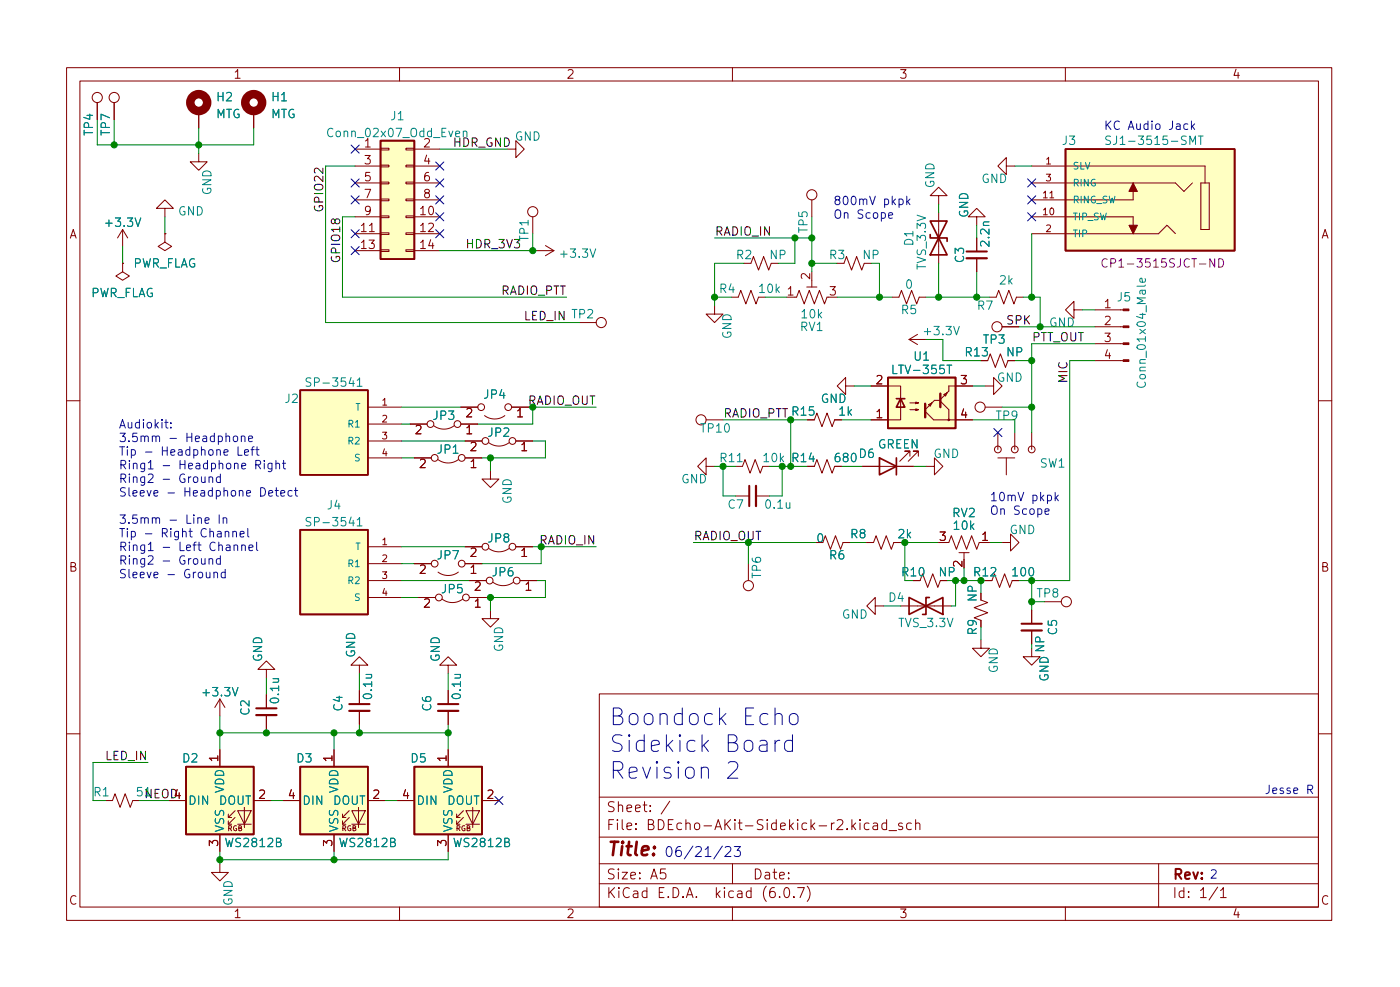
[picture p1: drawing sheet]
<svg xmlns="http://www.w3.org/2000/svg" width="210mm" height="148mm" viewBox="0 0 210 148" stroke-linecap="round" stroke-linejoin="round" font-family="sans-serif">
<g fill="none" stroke="#840000" stroke-width=".15">
<path d="M10 10.2h190v128h-190zM12 12.2h186v124h-186zM14.6 15.4v2.5M17.1 15.4v2.5M29.8 16.7v2.5M38.1 16.7v2.5M60 10.2v2M110 10.2v2M160 10.2v2M18.4 39.5v1.3l1 .6-1 .7-1-.7 1-.6M18.4 39.5h.1M18.4 34.5l-.7 1.2"/>
<path d="M18.4 34.5v2.5M18.4 34.5l.8 1.2M24.8 35.1v1.3l1 .6-1 .6-1.1-.6 1.1-.6M24.8 35.1h.1M24.8 31.3h1.2l-1.2-1.3-1.3 1.3h1.3v1.2M29.8 23v1.3h1.3l-1.3 1.3-1.2-1.3h1.2M53.3 27.5h3.8M53.3 35.1h3.8M53.3 32.5h3.8M53.3 30h3.8M53.3 24.9h3.8M53.3 37.6h3.8"/>
<path d="M53.3 22.4h3.8M57.1 37.5h1.3v.3h-1.3zM57.1 35h1.3v.2h-1.3zM57.1 32.4h1.3v.3h-1.3zM57.1 29.9h1.3v.2h-1.3zM57.1 27.3h1.3v.3h-1.3zM57.1 24.8h1.3v.3h-1.3zM57.1 22.3h1.3v.2h-1.3zM61 37.5h1.2v.3h-1.2zM61 35h1.2v.2h-1.2zM61 32.4h1.2v.3h-1.2zM61 29.9h1.2v.2h-1.2z"/>
<path d="M61 27.3h1.2v.3h-1.2zM61 24.8h1.2v.3h-1.2zM61 22.3h1.2v.2h-1.2zM62.2 27.5h3.8M62.2 35.1h3.8M62.2 32.5h3.8M62.2 30h3.8M62.2 24.9h3.8M62.2 37.6h3.8M62.2 22.4h3.8M76.2 22.4h1.3v-1.3l1.2 1.3-1.2 1.3v-1.3M80 32.5v2.6"/>
<path d="M80.6 37.6h2.6M81.9 36.9l1.3 .7M83.2 37.6l-1.3 .8M111.8 39.5h1l.4-1 .7 2 .8-2 .7 2 .4-1h1M121.9 30v2.5M126.7 39.5l.4-1 .8 2 .8-2 .7 2 .4-1h1M141 29.4h1.2l-1.2-1.3-1.3 1.3h1.3v1.2M141 31.9v7.6M146.7 32.5h1.3l-1.3-1.2-1.3 1.2h1.3v1.3M146.7 35.7v2.1M146.7 38.8v2M151.1 24.9v-1.2l-1.2 1.2 1.2 1.3v-1.3h1.3"/>
<path d="M154.9 27.5h21.6l1.3 1.2 1.3-1.2M154.9 24.9h26.1v2.6M154.9 35.1h19.1l1.3-1.3 1.2 1.3M154.9 32.5h15.3v2.6M170.2 27.5v2.5h-15.3M180.3 27.5h1.3v7h-1.3zM107.3 45.9v1.3h1.3l-1.3 1.2-1.3-1.2h1.3M109.9 44.6h1l.4-1 .7 2 .8-2 .7 2 .4-1M119.4 44.6h.2l.4-1 .8 2 .7-2 .8 2 .8-2 .7 2 .4-1M121.2 43.1h1.5M121.9 42.1v1M127 57.9v-1.2l-1.3 1.2 1.3 1.3v-1.3h1.3"/>
<path d="M130.8 57.9h4.5v2M134 44.6h1l.4-1 .7 2 .8-2 .8 2 .3-1h1.1M135.3 59.7v3.3h-4.5M136.5 51l1.3 .7M136.5 51h2.6M137.8 50.2l-1.3 .8M141.7 59.2l.5-.2-.2 .5zM146 57.9h-3.5v.8l-1.3 1.3M148 57.9h1.2v-1.2l1.3 1.2-1.3 1.3v-1.3M148.3 54.1l.4-1 .8 2.1 .7-2.1 .8 2.1 .4-1.1h1M148.6 44.6h1l.4-1 .7 2 .8-2 .8 2 .4-1h1M150.5 49.1h2.5"/>
<path d="M161.3 46.5v-1.3l-1.3 1.3 1.3 1.3v-1.3h1.3M164.5 54.1h4.2M164.5 49.1h4.2M164.5 51.6h4.2M164.5 46.5h4.2M10 60.2h2M55.2 68.7h5.1M55.2 61.1h5.1M55.2 66.2h5.1M55.2 63.7h5.1M61.6 63.7h2.5M62.2 68.7h2.6"/>
<path d="M65.1 63.9a2.54 2.54 0 0 0 3.1 0M65.8 69a2.54 2.54 0 0 0 3 0M69.2 61.1h2.6M69.2 63.7h2.6M69.8 68.7h2.6M69.8 66.2h2.6M72.8 62.4a2.54 2.54 0 0 0 3 0M73.4 66.5a2.54 2.54 0 0 0 3.1 0M73.7 70.6v1.3h1.2l-1.2 1.3-1.3-1.3h1.3M76.8 61.1h2.6M77.5 66.2h2.5M106 70v-1.3l-1.2 1.3 1.2 1.3v-1.3h1.3"/>
<path d="M106 63h2.6M110.5 70h1l.4-1 .7 2 .8-2 .8 2 .4-1M110.5 74.5h2M113.5 74.5h2.1M121.3 70h1l.4-1 .7 2 .8-2 .8 2 .3-1M122.3 63l.4-1 .7 2 .8-2 .8 2 .3-1h1.1M129.5 70h7.7M136.7 68.5v-.8h-.8h.8l-1.6 1.5M136.7 60.5h1.2l-.4-.1v.2l.4-.1M136.7 61.5h1.2l-.4-.1v.2l.4-.1M137.9 68.5v-.8h-.7h.7l-1.5 1.5M138.9 61.8l1.3 1.2h5.8"/>
<path d="M139.1 70h1.2v-1.3l1.3 1.3-1.3 1.3v-1.3M139.4 60.7l.6-.2-.3 .5zM141.2 60.1h-.9l-1.4 1.4M141.2 60.2l1.3 1.3v1.5M148 61.1h2.5M149.9 68.7h2.5M149.9 64.9v2.6M151.1 68.7v2.6M152.4 64.9v2.6M154.9 64.9v2.6M198 60.2h2M54 99.9h1.2l-1.2-1.3-1.3 1.3h1.3v1.2"/>
<path d="M55.2 87.2h5.1M55.2 82.1h5.1M55.2 84.6h5.1M55.2 89.7h5.1M62.2 84.6h2.6M62.9 89.7h2.5M65.8 85.9a2.54 2.54 0 0 0 3 0M66.4 89.9a2.54 2.54 0 0 0 3.1 0M67.3 99.9h1.3l-1.3-1.3-1.3 1.3h1.3v1.2M69.8 82.1h2.6M69.8 84.6h2.6M70.5 87.2h2.5"/>
<path d="M70.5 89.7h2.5M73.4 82.3a2.54 2.54 0 0 0 3.1 0M73.7 91.6v1.3h1.2l-1.2 1.2-1.3-1.2h1.3M74 87.4a2.54 2.54 0 0 0 3.1 0M77.5 82.1h2.5M78.1 87.2h2.5M112.4 84.6v2.6M123.6 81.4l.4-1 .7 2.1 .8-2.1 .7 2.1 .4-1.1h1M130.2 81.4h1l.4-1 .7 2.1 .8-2.1 .8 2.1 .3-1.1h1.1M131.4 91v-1.3l-1.2 1.3 1.2 1.2v-1.2h1.3M135.3 91h7.6M138.2 87.2l.4-1.1 .7 2.1 .8-2.1 .7 2.1 .4-1h1"/>
<path d="M142.5 81.4l.4-1 .7 2.1 .8-2.1 .8 2.1 .7-2.1 .8 2.1 .4-1.1M144 83h1.5M144.8 83v1M147.3 89.1v1l1 .4-2 .7 2 .8-2 .7 1 .4M147.3 96v1.3h1.3l-1.3 1.3-1.3-1.3h1.3M148 87.2h1l.4-1.1 .7 2.1 .8-2.1 .7 2.1 .4-1M150.5 81.4h1.3v-1.2l1.2 1.2-1.2 1.3v-1.3M154.9 97.3v1.3h1.3l-1.3 1.3-1.2-1.3h1.2M154.9 91.6v2M154.9 94.6v2.1M10 110.2h2M33 104.9v2.6"/>
<path d="M33 112.6v2.5M33 104.9l-.7 1.3M33 104.9l.8 1.3M40 100.5h1.3l-1.3-1.3-1.3 1.3h1.3v1.3M40 104.3v2M40 107.3v2.1M50.2 112.6v2.5M54 103.7v2M54 106.7v2M67.3 103.7v2M67.3 106.7v2M67.3 112.6v2.5"/>
<path d="M90 104.2h108v32h-108zM90 119.7h108M198 110.2h2M15.9 120.2h1l.4-1 .7 2 .8-2 .8 2 .3-1h1.1M25.4 120.2h2.5M33 129.7v1.3h1.3l-1.3 1.2-1.3-1.2h1.3M33 125.3v2.5M34.3 122.7h.5M35.3 122.7l-1 1v-.5M35.3 121.7l-1 1v-.5M35.7 121.7h2l-1 2zM35.7 123.7h2"/>
<path d="M36.7 121.2v3M38.1 120.2h2.5M42.5 120.2h2.6M50.2 125.3v2.5M51.4 122.7h.5M52.5 122.7l-1.1 1v-.5M52.5 121.7l-1.1 1v-.5M52.8 121.7h2.1l-1.1 2zM52.8 123.7h2.1M53.8 121.2v3M55.2 120.2h2.6M59.7 120.2h2.5"/>
<path d="M60 136.2v2M67.3 125.3v2.5M68.6 122.7h.5M69.6 122.7l-1 1v-.5M69.6 121.7l-1 1v-.5M70 121.7h2l-1 2zM70 123.7h2M71 121.2v3M72.4 120.2h2.5M90 132.7h108M90 129.7h108M90 125.7h108"/>
<path d="M99.9 130.4h-.7v.8l.2-.2 .5 .1 .1 .2-.1 .5-.2 .1h-.3l-.2-.1M100.6 120.3l-1.3 1.9M110 136.2v2M110 129.7v3M117.1 134.6v.1M117.9 133.3l.3-.1a.94 .94 0 0 1 0 1.5h-.1a1 1 0 0 1-.2-1.4zM119.2 134.6v.1M119.8 133.2h1l-.6 1.5M121.2 133a1.72 1.72 0 0 1 0 2.3M129.2 123v.2M130.5 123.6l-.4-.1-.3 .3v.5l.1 .2h.6M131.2 123.6h.5l.1 .9"/>
<path d="M131.8 123.9l-.5 .1a.29 .29 0 0 0-.2 .3 .29 .29 0 0 0 .2 .2h.5M133.2 123.6l-.5-.1-.3 .3v.5l.2 .2h.6M133.2 123v1.5M133.5 124.7h1.2M135.5 123.6l-.3-.1-.3 .3 .1 .2 .5 .1v.4h-.6M136.9 123.6l-.5-.1-.2 .3v.5l.1 .2h.6M137.5 123.7a.37 .37 0 0 1 .7 .1v.7M137.5 123v1.5M160 136.2v2M174 129.7v6.5M182.9 133.2l-1.3 1.9M183.3 133.7l.4-.5v1.5"/>
<path d="M183.3 134.7h.9"/>
<circle cx="14.6" cy="14.6" r=".76"/>
<circle cx="17.1" cy="14.6" r=".76"/>
<circle cx="80" cy="31.8" r=".76"/>
<circle cx="121.9" cy="29.2" r=".76"/>
<circle cx="90.3" cy="48.4" r=".76"/>
<circle cx="149.7" cy="49.1" r=".76"/>
<circle cx="64.6" cy="63.7" r=".51"/>
<circle cx="65.3" cy="68.7" r=".51"/>
<circle cx="68.7" cy="63.7" r=".51"/>
<circle cx="69.3" cy="68.7" r=".51"/>
<circle cx="72.3" cy="61.1" r=".51"/>
<circle cx="72.9" cy="66.2" r=".51"/>
<circle cx="76.3" cy="61.1" r=".51"/>
<circle cx="77" cy="66.2" r=".51"/>
<circle cx="105.3" cy="63" r=".76"/>
<circle cx="142.5" cy="63" r=".13"/>
<circle cx="147.2" cy="61.1" r=".76"/>
<circle cx="149.9" cy="67.5" r=".51"/>
<circle cx="152.4" cy="67.5" r=".51"/>
<circle cx="154.9" cy="67.5" r=".51"/>
<circle cx="65.3" cy="84.6" r=".51"/>
<circle cx="65.9" cy="89.7" r=".51"/>
<circle cx="69.3" cy="84.6" r=".51"/>
<circle cx="70" cy="89.7" r=".51"/>
<circle cx="72.9" cy="82.1" r=".51"/>
<circle cx="73.5" cy="87.2" r=".51"/>
<circle cx="77" cy="82.1" r=".51"/>
<circle cx="77.6" cy="87.2" r=".51"/>
<circle cx="112.4" cy="87.9" r=".76"/>
<circle cx="160.1" cy="90.3" r=".76"/>
</g>
<g fill="none" stroke="#840000" stroke-width=".25">
<path d="M57.1 21.1h5.1v17.8h-5.1zM139.7 35.2v.5h2.5v.5M139.7 33.2h2.5l-2.5 5.1h2.5zM160 22.4h25.4v15.2h-25.4zM45.1 58.6h10.1v12.7h-10.1zM133.3 56.7h10.2v7.6h-10.2zM134.6 59.9h1.3M135.3 59.9l.6 1.2h-1.3zM45.1 79.5h10.1v12.7h-10.1zM132.1 68.7l2.5 1.3-2.5 1.3zM134.6 68.7v2.6M136.5 89.7l5.1 2.5v-2.5l-5.1 2.5z"/>
<path d="M139.6 89.7h-.5v2.5h-.5M27.9 115.1h10.2v10.2h-10.2zM45.1 115.1h10.1v10.2h-10.1zM62.2 115.1h10.2v10.2h-10.2z"/>
</g>
<g fill="#ffffc2" stroke="#ffffc2" stroke-width=".15">
<path d="M133.3 56.7h10.2v7.6h-10.2z"/>
<path d="M27.9 115.1h10.2v10.2h-10.2z"/>
<path d="M160 22.4h25.4v15.2h-25.4z"/>
<path d="M57.1 21.1h5.1v17.8h-5.1z"/>
<path d="M45.1 58.6h10.1v12.7h-10.1z"/>
<path d="M45.1 79.5h10.1v12.7h-10.1z"/>
<path d="M62.2 115.1h10.2v10.2h-10.2z"/>
<path d="M45.1 115.1h10.1v10.2h-10.1z"/>
</g>
<path d="M141.2 59.1v2M138.9 60.6v2" fill="none" stroke="#840000" stroke-width=".36"/>
<g fill="none" stroke="#008484" stroke-width=".15">
<path d="M69.6 19.8l.2-.1h.3v.8M69.6 19.7v.8M166.8 20.5l-.5-.1-.2 .1v.4l.6 .2 .1 .3-.3 .3-.4-.1M180 20.4h.7M180.3 20.4v1.3M46.7 56.8l-.5-.1-.2 .1v.4l.6 .2 .1 .4-.3 .2-.4-.1M53.6 57.1l.4-.4v1.3M53.6 58h.8M142.2 54.8h.7M172 41.8v.4l-.2 .2-.6-.1v-.5h.3l.1 .6M46.7 77.7h-.5l-.2 .1v.4l.6 .2 .1 .3-.3 .2h-.4M53.6 78l.4-.3v1.2"/>
<path d="M53.6 78.9h.8"/>
</g>
<path d="M145.2 38.8h3M113.5 72.9v3.1M153.4 94.6h3.1M38.5 107.3h3M52.5 106.7h3M65.8 106.7h3" fill="none" stroke="#840000" stroke-width=".33"/>
<path d="M145.2 37.8h3M112.5 72.9v3.1M153.4 93.6h3.1M38.5 106.3h3M52.5 105.7h3M65.8 105.7h3" fill="none" stroke="#840000" stroke-width=".3"/>
<g fill="#840000" stroke="#840000" stroke-width=".15">
<path d="M168.7 54h.8v.3h-.8z"/>
<path d="M168.7 51.5h.8v.2h-.8z"/>
<path d="M168.7 48.9h.8v.3h-.8z"/>
<path d="M168.7 46.4h.8v.2h-.8z"/>
<path d="M169.5 33.8h1.3l-.6 1.3z"/>
<path d="M170.2 27.5l.6 1.2h-1.3z"/>
</g>
<path d="M166.3 39a.51 .51 0 0 0-.7-.1 .51 .51 0 0 0-.1 .7 .48 .48 0 0 0 .2 .4 .48 .48 0 0 0 .6 0M183 38.8a.64 .64 0 0 1 .8 .7 .64 .64 0 0 1-.8 .6z" fill="none" stroke="#840084" stroke-width=".15"/>
<g fill="none" stroke="#840000" stroke-width="1.3">
<circle cx="29.8" cy="15.4" r="1.27"/>
<circle cx="38.1" cy="15.4" r="1.27"/>
</g>
<g fill="none" stroke="#0000c2" stroke-width=".15">
<path d="M178.4 18.6h-.4l-.2 .2v.4l.1 .2h.5M178.9 18.2v1.2M179.1 19l.3 .4M179.4 18.6l-.5 .5M133.5 32.3l.6-.1-.1-.2-.4-.1-.1 .2v.6h.5M135 29.9h.4l.2 .2v.4l-.1 .2h-.5M136.2 29.5v1.2M136.3 30.2l.4 .5M136.7 29.9l-.5 .5M24.8 63.4h.4M24.9 63v1.1l.3 .2M25.7 64.1v.2"/>
<path d="M25.7 63.5v.1M30.3 71.6v.8h.3l.2-.1M30.8 78.1l.6-.1-.1-.2-.3-.1-.2 .2 .1 .6h.4M30.8 71.6v.8M31.4 71.7l.2-.1h.3v.8M31.4 71.6v.8M32.9 77.3v1.3M33.1 71.6h-.4l-.2 .2v.4l.1 .2h.5M33.1 71.2v1.2M33.5 77.8l.2-.1 .3 .1 .1 .8M33.5 77.7v.9M33.8 79.9l.2-.1h.3l.1 .8"/>
<path d="M33.8 79.8v.8M33.9 65.6l.2-.1h.3l.1 .8M35 79.9l.2-.1h.3v.8M35 79.8v.8M35.2 65.5h.3l.2 .2v.4l-.2 .2-.3-.1-.2-.1v-.4zM35.8 67.1v1.2h.6M36.2 65.6l.2-.1h.3l.1 .8M36.2 65.5v.8M36.7 67.9l.6-.1v-.2l-.4-.1-.2 .2 .1 .6h.5M37.2 79.3v1.1l.2 .2M37.3 65.9l.6-.1v-.3h-.4l-.2 .1 .1 .6h.5M37.7 67.5h.5"/>
<path d="M38.2 67.1l-.3 .2v1M38.4 69.8l.6-.1 .1-.2v-.3l-.2-.1h-.5v1.3M38.4 67.5h.5M38.6 67.1v1.1l.3 .1M38.7 69.8l.4 .6M39.7 69.1v.1M39.7 69.5v.9M40.4 74.1l.6-.2-.1-.2-.4-.1-.1 .2v.6h.5M40.8 69.5v1.1l-.2 .2h-.3M40.8 69.6l-.3-.1-.3 .3v.3l.2 .2h.4M41.3 73.6h.5M41.4 69.7l.2-.2 .3 .1 .1 .8"/>
<path d="M41.4 69.1v1.3M41.5 73.2v1.1l.3 .2M42.2 74.1l.6-.2-.1-.2-.4-.1-.1 .2v.6h.5M42.4 69.5h.5M42.6 69.1v1.1l.3 .2M43.9 73.7l-.4-.1-.2 .3v.3l.1 .2h.5M44.2 73.6h.5M44.4 73.2v1.1l.3 .2M157 76.8l.6-.1-.1-.3h-.4l-.1 .2v.6h.5M158.5 73.9v1.3M158.6 74.7l.3 .5M158.9 74.3l-.4 .5"/>
<path d="M30.3 83.9v.7l.3 .1 .2-.1M30.8 83.9v.8M31 85.9v.8h.3l.2-.1M31.4 84l.2-.1h.3v.8M31.4 83.9v.8M31.5 85.9v.8M32.1 86l.2-.1 .3 .1 .1 .7M32.1 85.9v.8M33.1 83.9h-.4l-.2 .2v.4l.1 .1h.5M33.1 83.4v1.3M33.8 86l-.3-.1-.3 .2v.4l.1 .2h.5M33.8 85.5v1.2"/>
<path d="M34 81.9h.5v.8M34.5 82.1l-.4 .1a.25 .25 0 0 0-.2 .2 .25 .25 0 0 0 .2 .3l.4-.1M35.2 81.9l.1-.1 .3 .1 .1 .8M35.2 81.8v.9M36.1 80.2l.6-.1-.1-.3h-.4l-.1 .1v.7h.5M36.3 81.9l.2-.1 .3 .1v.8M36.3 81.8v.9M37.4 82.2l.6-.1-.1-.2-.3-.1-.2 .2 .1 .6h.4M38.5 81.4v1.1l.2 .2M109.4 114.6l.3-.3h.6a.68 .68 0 0 1 .4 1.1l-1.4 1.4h1.5M116.4 107.4a.62 .62 0 0 1 1.1 .1v1.3M116.4 111.1v1.7"/>
<path d="M117.1 111.1a.64 .64 0 0 0-.7 .5M118.7 107.4a.68 .68 0 0 1 .6-.3 .68 .68 0 0 1 .5 .5v.7a.68 .68 0 0 1-.6 .5 .68 .68 0 0 1-.7-.5v-.7zM119 111.3l-.2-.2h-.5l-.4 .3-.1 .2v.7l.3 .4 .2 .1h.5l.2-.1M119 110.3v2.5M196.4 118.5h.6l.1-.2v-.3l-.2-.1h-.5v1.2M196.7 118.5l.4 .6M108.9 127.2l.2-.1 .5 .1a.41 .41 0 0 1 .1 .5l-.9 .9h1M110.3 127.1h.9l-.5 .6a.41 .41 0 0 1 .5 .2v.4l-.1 .2-.6 .1-.2-.2"/>
</g>
<g fill="none" stroke="#008400" stroke-width=".15">
<path d="M14.6 17.9v3.9h23.5v-2.6M17.1 17.9v3.9M29.8 19.2v3.8M18.4 37v2.5M24.8 32.5v2.6M53.3 32.5h-1.9v12.1h33.7M53.3 24.9h-4.4v23.5h38.1M66 37.6h14.6M66 22.4h10.2M80 35.1v2.5M107.3 35.7h14.6M111.8 39.5h-4.5v6.4"/>
<path d="M119.4 35.7v3.8h-2.6M121.9 39.5h3.8M121.9 32.5v8.3M130.8 39.5h1.3v5.1M141 30.6v1.3M141 39.5v5.1M146.7 33.8v1.9M152.4 24.9h2.5M154.9 35.1v9.5M107.3 44.6h2.6M114.9 44.6h3.2M125.7 44.6h8.3"/>
<path d="M128.3 57.9h2.5M139.1 44.6h9.5M141.6 51v3.1h5.7M146 57.9h2M146.7 40.8v3.8M152.4 54.1h2.5M153 49.1h11.5M153.7 44.6h2.5v4.5M162.6 46.5h1.9M164.5 51.6h-9.6v13.3M164.5 54.1h-3.8v33.1h-5.8v4.4M60.3 61.1h8.9"/>
<path d="M60.3 68.7h1.9M60.3 66.2h9.5M60.3 63.7h1.3M73.7 68.7v1.9M80 66.2h1.9v2.5h-9.5M89.5 61.1h-9.5v2.6h-8.2M107.3 70h3.2M108.6 63h10.1v7M108.6 70v4.5h1.9M121.3 70h-3.8v4.5h-1.9M126.4 63h4.4M126.4 70h3.1"/>
<path d="M137.2 70h1.9M146 63h6.4v1.9M150.5 61.1h4.4M60.3 87.2h10.2M60.3 82.1h9.5M60.3 89.7h2.6M60.3 84.6h1.9M73.7 89.7v1.9M80 82.1h9.5M80.6 87.2h1.3v2.5h-8.9M81.3 82.1v2.5h-8.9M104.1 81.4h18.5"/>
<path d="M112.4 81.4v3.2M132.7 91h2.6M135.3 81.4h5.7M135.9 81.4v5.8M142.2 87.2h5.8M143.5 87.2v3.8h-.6M144.8 85.3v1.9M147.3 87.2v1.9M147.3 94.1v1.9M148.6 81.4h1.9M154.9 96.7v.6M154.9 90.3h1.9"/>
<path d="M22.2 114.5h-8.2v5.7h1.9M33 110h34.3M33 107.5v5.1M40 101.8v2.5M40 109.4v.6M50.2 110v2.6M54 101.1v2.6M54 108.7v1.3M67.3 101.1v2.6M67.3 108.7v3.9M21 120.2h4.4M33 127.8v1.9"/>
<path d="M40.6 120.2h1.9M50.2 127.8v1.3M57.8 120.2h1.9M67.3 127.8v1.3h-34.3"/>
</g>
<g fill="none" stroke="#000084" stroke-width=".15">
<path d="M52.7 26.9l1.2 1.2M52.7 29.4l1.2 1.2M52.7 34.5l1.2 1.2M52.7 37l1.2 1.2M52.7 21.8l1.2 1.2M53.9 26.9l-1.2 1.2M53.9 29.4l-1.2 1.2M53.9 37l-1.2 1.2M53.9 34.5l-1.2 1.2M53.9 21.8l-1.2 1.2M65.4 29.4l1.2 1.2M65.4 26.9l1.2 1.2"/>
<path d="M65.4 24.3l1.2 1.2M65.4 34.5l1.2 1.2M65.4 31.9l1.2 1.3M66.6 29.4l-1.2 1.2M66.6 26.9l-1.2 1.2M66.6 24.3l-1.2 1.2M66.6 34.5l-1.2 1.2M66.6 31.9l-1.2 1.3M154.3 26.9l1.2 1.2M154.3 29.4l1.2 1.2M154.3 31.9l1.2 1.3M155.5 26.9l-1.2 1.2"/>
<path d="M155.5 29.4l-1.2 1.2M155.5 31.9l-1.2 1.3M149.3 64.3l1.2 1.2M150.5 64.3l-1.2 1.2M74.3 119.6l1.2 1.2M75.5 119.6l-1.2 1.2"/>
</g>
<g fill="#008400" stroke="#008400" stroke-width=".15">
<circle cx="108.6" cy="70" r=".46"/>
<circle cx="117.5" cy="70" r=".46"/>
<circle cx="118.7" cy="70" r=".46"/>
<circle cx="143.5" cy="87.2" r=".46"/>
<circle cx="146.7" cy="44.6" r=".46"/>
<circle cx="141" cy="44.6" r=".46"/>
<circle cx="154.9" cy="44.6" r=".46"/>
<circle cx="156.2" cy="49.1" r=".46"/>
<circle cx="154.9" cy="54.1" r=".46"/>
<circle cx="154.9" cy="61.1" r=".46"/>
<circle cx="135.9" cy="81.4" r=".46"/>
<circle cx="121.9" cy="35.7" r=".46"/>
<circle cx="119.4" cy="35.7" r=".46"/>
<circle cx="121.9" cy="39.5" r=".46"/>
<circle cx="107.3" cy="44.6" r=".46"/>
<circle cx="132.1" cy="44.6" r=".46"/>
<circle cx="147.3" cy="87.2" r=".46"/>
<circle cx="154.9" cy="87.2" r=".46"/>
<circle cx="154.9" cy="90.3" r=".46"/>
<circle cx="144.8" cy="87.2" r=".46"/>
<circle cx="73.7" cy="89.7" r=".46"/>
<circle cx="50.2" cy="129.1" r=".46"/>
<circle cx="33" cy="110" r=".46"/>
<circle cx="33" cy="129.1" r=".46"/>
<circle cx="40" cy="110" r=".46"/>
<circle cx="50.2" cy="110" r=".46"/>
<circle cx="29.8" cy="21.8" r=".46"/>
<circle cx="17.1" cy="21.8" r=".46"/>
<circle cx="80" cy="37.6" r=".46"/>
<circle cx="73.7" cy="68.7" r=".46"/>
<circle cx="54" cy="110" r=".46"/>
<circle cx="67.3" cy="110" r=".46"/>
</g>
<g font-size="3.5" fill="#0000c2">
<text x="91.4" y="108.9">Boondock Echo</text>
<text x="91.4" y="112.9">Sidekick Board</text>
<text x="91.4" y="116.9">Revision 2</text>
</g>
<text font-size="2.8" fill="#840000" x="91" y="128.5">Title:</text>
<g font-size="2.1" fill="#840000">
<text x="91" y="124.6">File: BDEcho-AKit-Sidekick-r2.kicad_sch</text>
<text x="91" y="121.9">Sheet: /</text>
<text x="91" y="134.8">KiCad E.D.A. kicad (6.0.7)</text>
<text x="91" y="132">Size: A5</text>
<text x="113" y="132">Date:</text>
<text x="176" y="132">Rev:</text>
<text x="176" y="134.8">Id: 1/1</text>
</g>
<text font-size="2.1" fill="#0000c2" x="99.7" y="128.7">06/21/23</text>
<g font-size="1.8" fill="#840000">
<text x="35" y="11.8">1</text>
<text x="85" y="11.8">2</text>
<text x="135" y="11.8">3</text>
<text x="185" y="11.8">4</text>
<text x="54.8" y="22.1">1</text>
<text x="63.6" y="22.1">2</text>
<text x="54.8" y="24.7">3</text>
<text x="54.8" y="27.2">5</text>
<text x="54.8" y="29.8">7</text>
<text x="63.6" y="24.7">4</text>
<text x="63.6" y="27.2">6</text>
<text x="63.6" y="29.8">8</text>
<text x="10.3" y="35.8">A</text>
<text x="54.3" y="34.8">11</text>
<text x="54.8" y="32.3">9</text>
<text x="63.2" y="32.3">10</text>
<text x="63.2" y="34.8">12</text>
<text x="198.4" y="35.8">A</text>
<text x="54.3" y="37.4">13</text>
<text x="63.2" y="37.4">14</text>
<text x="121.7" y="41.9" transform="rotate(-90 121.7 41.9)">2</text>
<text x="118.3" y="44.4">1</text>
<text x="124.6" y="44.4">3</text>
<text x="165.9" y="46.3">1</text>
<text x="145.1" y="53.5">R13</text>
<text x="165.9" y="48.8">2</text>
<text x="165.9" y="51.3">3</text>
<text x="165.9" y="53.9">4</text>
<text x="131.6" y="57.7">2</text>
<text x="144.3" y="57.7">3</text>
<text x="62.4" y="65.2">2</text>
<text x="70" y="62.6">2</text>
<text x="70" y="65.2">1</text>
<text x="77.6" y="62.6">1</text>
<text x="119" y="62.4">R15</text>
<text x="131.6" y="62.8">1</text>
<text x="144.3" y="62.8">4</text>
<text x="63" y="70.3">2</text>
<text x="70.6" y="67.7">2</text>
<text x="70.6" y="70.3">1</text>
<text x="78.2" y="67.7">1</text>
<text x="125.5" y="69.4">680</text>
<text x="70.6" y="83.6">2</text>
<text x="78.2" y="83.6">1</text>
<text x="122.7" y="81.4">0</text>
<text x="141.1" y="81.2">3</text>
<text x="147.5" y="81.2">1</text>
<text x="10.3" y="85.8">B</text>
<text x="63" y="86.1">2</text>
<text x="70.6" y="86.1">1</text>
<text x="71.3" y="88.7">2</text>
<text x="78.9" y="88.7">1</text>
<text x="135.5" y="86.5">R10</text>
<text x="144.5" y="85.1" transform="rotate(-90 144.5 85.1)">2</text>
<text x="152.2" y="86.5">100</text>
<text x="198.4" y="85.8">B</text>
<text x="63.6" y="91.2">2</text>
<text x="71.3" y="91.2">1</text>
<text x="146.7" y="95.3" transform="rotate(-90 146.7 95.3)">R9</text>
<text x="26.2" y="119.9">4</text>
<text x="32.8" y="114.3" transform="rotate(-90 32.8 114.3)">1</text>
<text x="38.9" y="119.9">2</text>
<text x="43.3" y="119.9">4</text>
<text x="49.9" y="114.3" transform="rotate(-90 49.9 114.3)">1</text>
<text x="56" y="119.9">2</text>
<text x="60.5" y="119.9">4</text>
<text x="67.1" y="114.3" transform="rotate(-90 67.1 114.3)">1</text>
<text x="73.2" y="119.9">2</text>
<text x="32.8" y="127" transform="rotate(-90 32.8 127)">3</text>
<text x="49.9" y="127" transform="rotate(-90 49.9 127)">3</text>
<text x="67.1" y="127" transform="rotate(-90 67.1 127)">3</text>
<text x="10.3" y="135.8">C</text>
<text x="35" y="137.8">1</text>
<text x="85" y="137.8">2</text>
<text x="135" y="137.8">3</text>
<text x="185" y="137.8">4</text>
<text x="198.4" y="135.8">C</text>
</g>
<g font-size="1.8" fill="#008484">
<text x="32.3" y="17.7">MTG</text>
<text x="32.6" y="15.2">H2</text>
<text x="40.6" y="17.7">MTG</text>
<text x="40.9" y="15.2">H1</text>
<text x="14" y="20.3" transform="rotate(-90 14 20.3)">TP4</text>
<text x="16.5" y="20.3" transform="rotate(-90 16.5 20.3)">TP7</text>
<text x="49.6" y="20.6">Conn_02x07_Odd_Even</text>
<text x="58.7" y="18.1">J1</text>
<text x="77.3" y="21.1">GND</text>
<text x="159.6" y="21.8">J3</text>
<text x="167.3" y="21.8">SJ1-3515-SMT</text>
<text x="31.7" y="29.3" transform="rotate(-90 31.7 29.3)">GND</text>
<text x="140.3" y="28.3" transform="rotate(-90 140.3 28.3)">GND</text>
<text x="147.4" y="27.5">GND</text>
<text x="16.1" y="34.1">+3.3V</text>
<text x="26.7" y="32.3">GND</text>
<text x="121.3" y="34.9" transform="rotate(-90 121.3 34.9)">TP5</text>
<text x="145.4" y="32.7" transform="rotate(-90 145.4 32.7)">GND</text>
<text x="19.8" y="40.2">PWR_FLAG</text>
<text x="79.4" y="36.2" transform="rotate(-90 79.4 36.2)">TP1</text>
<text x="84.4" y="38.7">+3.3V</text>
<text x="110.6" y="38.9">R2</text>
<text x="115.6" y="38.9">NP</text>
<text x="124.6" y="38.9">R3</text>
<text x="129.6" y="38.9">NP</text>
<text x="137.2" y="36.9" transform="rotate(-90 137.2 36.9)">D1</text>
<text x="139.1" y="40.4" transform="rotate(-90 139.1 40.4)">TVS_3.3V</text>
<text x="144.8" y="39.4" transform="rotate(-90 144.8 39.4)">C3</text>
<text x="148.6" y="36.9" transform="rotate(-90 148.6 36.9)">2.2n</text>
<text x="13.5" y="44.6">PWR_FLAG</text>
<text x="108.1" y="44">R4</text>
<text x="114.1" y="44">10k</text>
<text x="120.4" y="47.8">10k</text>
<text x="135.4" y="47.2">R5</text>
<text x="136" y="43.3">0</text>
<text x="146.8" y="46.5">R7</text>
<text x="150.1" y="42.7">2k</text>
<text x="167.8" y="45.2">J5</text>
<text x="109.9" y="50.9" transform="rotate(-90 109.9 50.9)">GND</text>
<text x="120.2" y="49.7">RV1</text>
<text x="147.7" y="51.6">TP3</text>
<text x="151.2" y="53.5">NP</text>
<text x="157.5" y="49.1">GND</text>
<text x="46.7" y="58.1">SP-3541</text>
<text x="72.7" y="59.9">JP4</text>
<text x="134.4" y="56.1">LTV-355T</text>
<text x="137.3" y="54.1">U1</text>
<text x="149.7" y="57.3">GND</text>
<text x="172.1" y="57.6" transform="rotate(-90 172.1 57.6)">Conn_01x04_Male</text>
<text x="42.8" y="60.5">J2</text>
<text x="65.1" y="63">JP3</text>
<text x="73.4" y="65.6">JP2</text>
<text x="105.3" y="64.9">TP10</text>
<text x="123.2" y="60.5">GND</text>
<text x="126" y="62.4">1k</text>
<text x="149.6" y="63">TP9</text>
<text x="65.7" y="68.1">JP1</text>
<text x="108.2" y="69.4">R11</text>
<text x="119" y="69.4">R14</text>
<text x="129" y="68.7">D6</text>
<text x="131.8" y="67.3">GREEN</text>
<text x="140.2" y="68.7">GND</text>
<text x="156.2" y="70.2">SW1</text>
<text x="49.2" y="76.5">J4</text>
<text x="76.8" y="75.7" transform="rotate(-90 76.8 75.7)">GND</text>
<text x="102.3" y="72.6">GND</text>
<text x="109.4" y="76.4">C7</text>
<text x="115.1" y="76.4">0.1u</text>
<text x="143.1" y="77.6">RV2</text>
<text x="46.7" y="79">SP-3541</text>
<text x="65.7" y="84">JP7</text>
<text x="73.4" y="81.4">JP8</text>
<text x="124.6" y="84">R6</text>
<text x="127.8" y="80.8">R8</text>
<text x="134.9" y="80.8">2k</text>
<text x="143.3" y="79.5">10k</text>
<text x="151.6" y="80.2">GND</text>
<text x="66.4" y="89.1">JP5</text>
<text x="74" y="86.5">JP6</text>
<text x="114.3" y="86.8" transform="rotate(-90 114.3 86.8)">TP6</text>
<text x="141" y="86.5">NP</text>
<text x="146.3" y="86.5">R12</text>
<text x="155.8" y="89.7">TP8</text>
<text x="126.4" y="92.9">GND</text>
<text x="133.5" y="90.3">D4</text>
<text x="135" y="94.1">TVS_3.3V</text>
<text x="146.7" y="90.3" transform="rotate(-90 146.7 90.3)">NP</text>
<text x="158.7" y="95.3" transform="rotate(-90 158.7 95.3)">C5</text>
<text x="39.4" y="99.4" transform="rotate(-90 39.4 99.4)">GND</text>
<text x="53.3" y="98.8" transform="rotate(-90 53.3 98.8)">GND</text>
<text x="66" y="99.4" transform="rotate(-90 66 99.4)">GND</text>
<text x="75.6" y="97.9" transform="rotate(-90 75.6 97.9)">GND</text>
<text x="149.9" y="101.1" transform="rotate(-90 149.9 101.1)">GND</text>
<text x="156.8" y="97.9" transform="rotate(-90 156.8 97.9)">NP</text>
<text x="30.7" y="104.5">+3.3V</text>
<text x="37.5" y="107.3" transform="rotate(-90 37.5 107.3)">C2</text>
<text x="41.9" y="105.4" transform="rotate(-90 41.9 105.4)">0.1u</text>
<text x="51.4" y="106.7" transform="rotate(-90 51.4 106.7)">C4</text>
<text x="55.9" y="104.8" transform="rotate(-90 55.9 104.8)">0.1u</text>
<text x="64.8" y="106.7" transform="rotate(-90 64.8 106.7)">C6</text>
<text x="69.2" y="104.8" transform="rotate(-90 69.2 104.8)">0.1u</text>
<text x="157.5" y="102.3" transform="rotate(-90 157.5 102.3)">GND</text>
<text x="14.1" y="119.5">R1</text>
<text x="27.4" y="114.5">D2</text>
<text x="33.7" y="119.1" transform="rotate(-90 33.7 119.1)">VDD</text>
<text x="44.6" y="114.5">D3</text>
<text x="50.8" y="119.1" transform="rotate(-90 50.8 119.1)">VDD</text>
<text x="61.7" y="114.5">D5</text>
<text x="67.9" y="119.1" transform="rotate(-90 67.9 119.1)">VDD</text>
<text x="28.2" y="120.8">DIN</text>
<text x="32.8" y="120.8">DOUT</text>
<text x="33.7" y="125" transform="rotate(-90 33.7 125)">VSS</text>
<text x="45.3" y="120.8">DIN</text>
<text x="50" y="120.8">DOUT</text>
<text x="50.8" y="125" transform="rotate(-90 50.8 125)">VSS</text>
<text x="62.5" y="120.8">DIN</text>
<text x="67.1" y="120.8">DOUT</text>
<text x="67.9" y="125" transform="rotate(-90 67.9 125)">VSS</text>
<text x="34.1" y="127.2">WS2812B</text>
<text x="51.2" y="127.2">WS2812B</text>
<text x="68.4" y="127.2">WS2812B</text>
<text x="34.9" y="136" transform="rotate(-90 34.9 136)">GND</text>
</g>
<g font-size="1.8">
<text x="67.9" y="22">HDR_GND</text>
<text x="48.5" y="31.3" transform="rotate(-90 48.5 31.3)">GPIO22</text>
<text x="107.3" y="35.4">RADIO_IN</text>
<text x="51.1" y="38.9" transform="rotate(-90 51.1 38.9)">GPIO18</text>
<text x="69.8" y="37.3">HDR_3V3</text>
<text x="75.1" y="44.3">RADIO_PTT</text>
<text x="78.8" y="48.1">LED_IN TP2</text>
<text x="151.3" y="48.7">SPK</text>
<text x="154.9" y="51.2">PTT_OUT</text>
<text x="160.3" y="57.4" transform="rotate(-90 160.3 57.4)">MIC</text>
<text x="15.9" y="114.1">LED_IN</text>
<text x="20.6" y="119.5">51</text>
<text x="21.6" y="119.8">NEOD4</text>
</g>
<g font-size="1.8" fill="#0000c2">
<text x="165.7" y="19.5">KC Audio Jack</text>
<text x="125.1" y="30.8">800mV pkpk</text>
<text x="125.1" y="32.8">On Scope</text>
<text x="17.8" y="64.3">Audiokit:</text>
<text x="17.8" y="66.4">3.5mm - Headphone</text>
<text x="17.8" y="68.4">Tip - Headphone Left</text>
<text x="17.8" y="70.4">Ring1 - Headphone Right</text>
<text x="17.8" y="72.5">Ring2 - Ground</text>
<text x="17.8" y="74.5">Sleeve - Headphone Detect</text>
<text x="148.6" y="75.2">10mV pkpk</text>
<text x="148.6" y="77.3">On Scope</text>
<text x="17.8" y="78.6">3.5mm - Line In</text>
<text x="17.8" y="80.7">Tip - Right Channel</text>
<text x="17.8" y="82.7">Ring1 - Left Channel</text>
<text x="17.8" y="84.8">Ring2 - Ground</text>
<text x="17.8" y="86.8">Sleeve - Ground</text>
<text x="189.9" y="119.2">Jesse R</text>
<text x="181.6" y="131.9">2</text>
</g>
<text font-size="1.8" fill="#840084" x="166.8" y="40.2">CP1-3515SJCT-ND</text>
<g font-size="1.8" fill="#008400">
<text x="139" y="50.3">+3.3V</text>
<text x="79.1" y="60.8">RADIO_OUT</text>
<text x="108.6" y="62.7">RADIO_PTT R15</text>
<text x="114.7" y="69.4">10k</text>
<text x="81.1" y="81.7">RADIO_IN</text>
<text x="104.1" y="81.1">RADIO_OUT</text>
</g>
<g font-size="1.4" fill="#840000">
<text x="156.7" y="29.8">11</text>
<text x="157.1" y="24.7">1</text>
<text x="157.1" y="27.2">3</text>
<text x="156.7" y="32.3">10</text>
<text x="157.1" y="34.8">2</text>
<text x="57.4" y="60.9">1</text>
<text x="57.4" y="63.4">2</text>
<text x="57.4" y="65.9">3</text>
<text x="57.4" y="68.5">4</text>
<text x="57.4" y="81.8">1</text>
<text x="57.4" y="84.4">2</text>
<text x="57.4" y="86.9">3</text>
<text x="57.4" y="89.4">4</text>
</g>
<g font-size="1.4" fill="#008484">
<text x="161" y="25.4">SLV</text>
<text x="161" y="28">RING</text>
<text x="161" y="33.1">TIP_SW</text>
<text x="161" y="30.5">RING_SW</text>
<text x="161" y="35.6">TIP</text>
<text x="52.4" y="64.2">R1</text>
<text x="53.4" y="61.6">T</text>
<text x="52.4" y="66.7">R2</text>
<text x="53.3" y="69.2">S</text>
<text x="53.4" y="82.6">T</text>
<text x="52.4" y="85.1">R1</text>
<text x="52.4" y="87.7">R2</text>
<text x="53.3" y="90.2">S</text>
</g>
<g font-size="1.1" fill="#840000">
<text x="34.1" y="124.7">RGB</text>
<text x="51.3" y="124.7">RGB</text>
<text x="68.4" y="124.7">RGB</text>
</g>
</svg>
